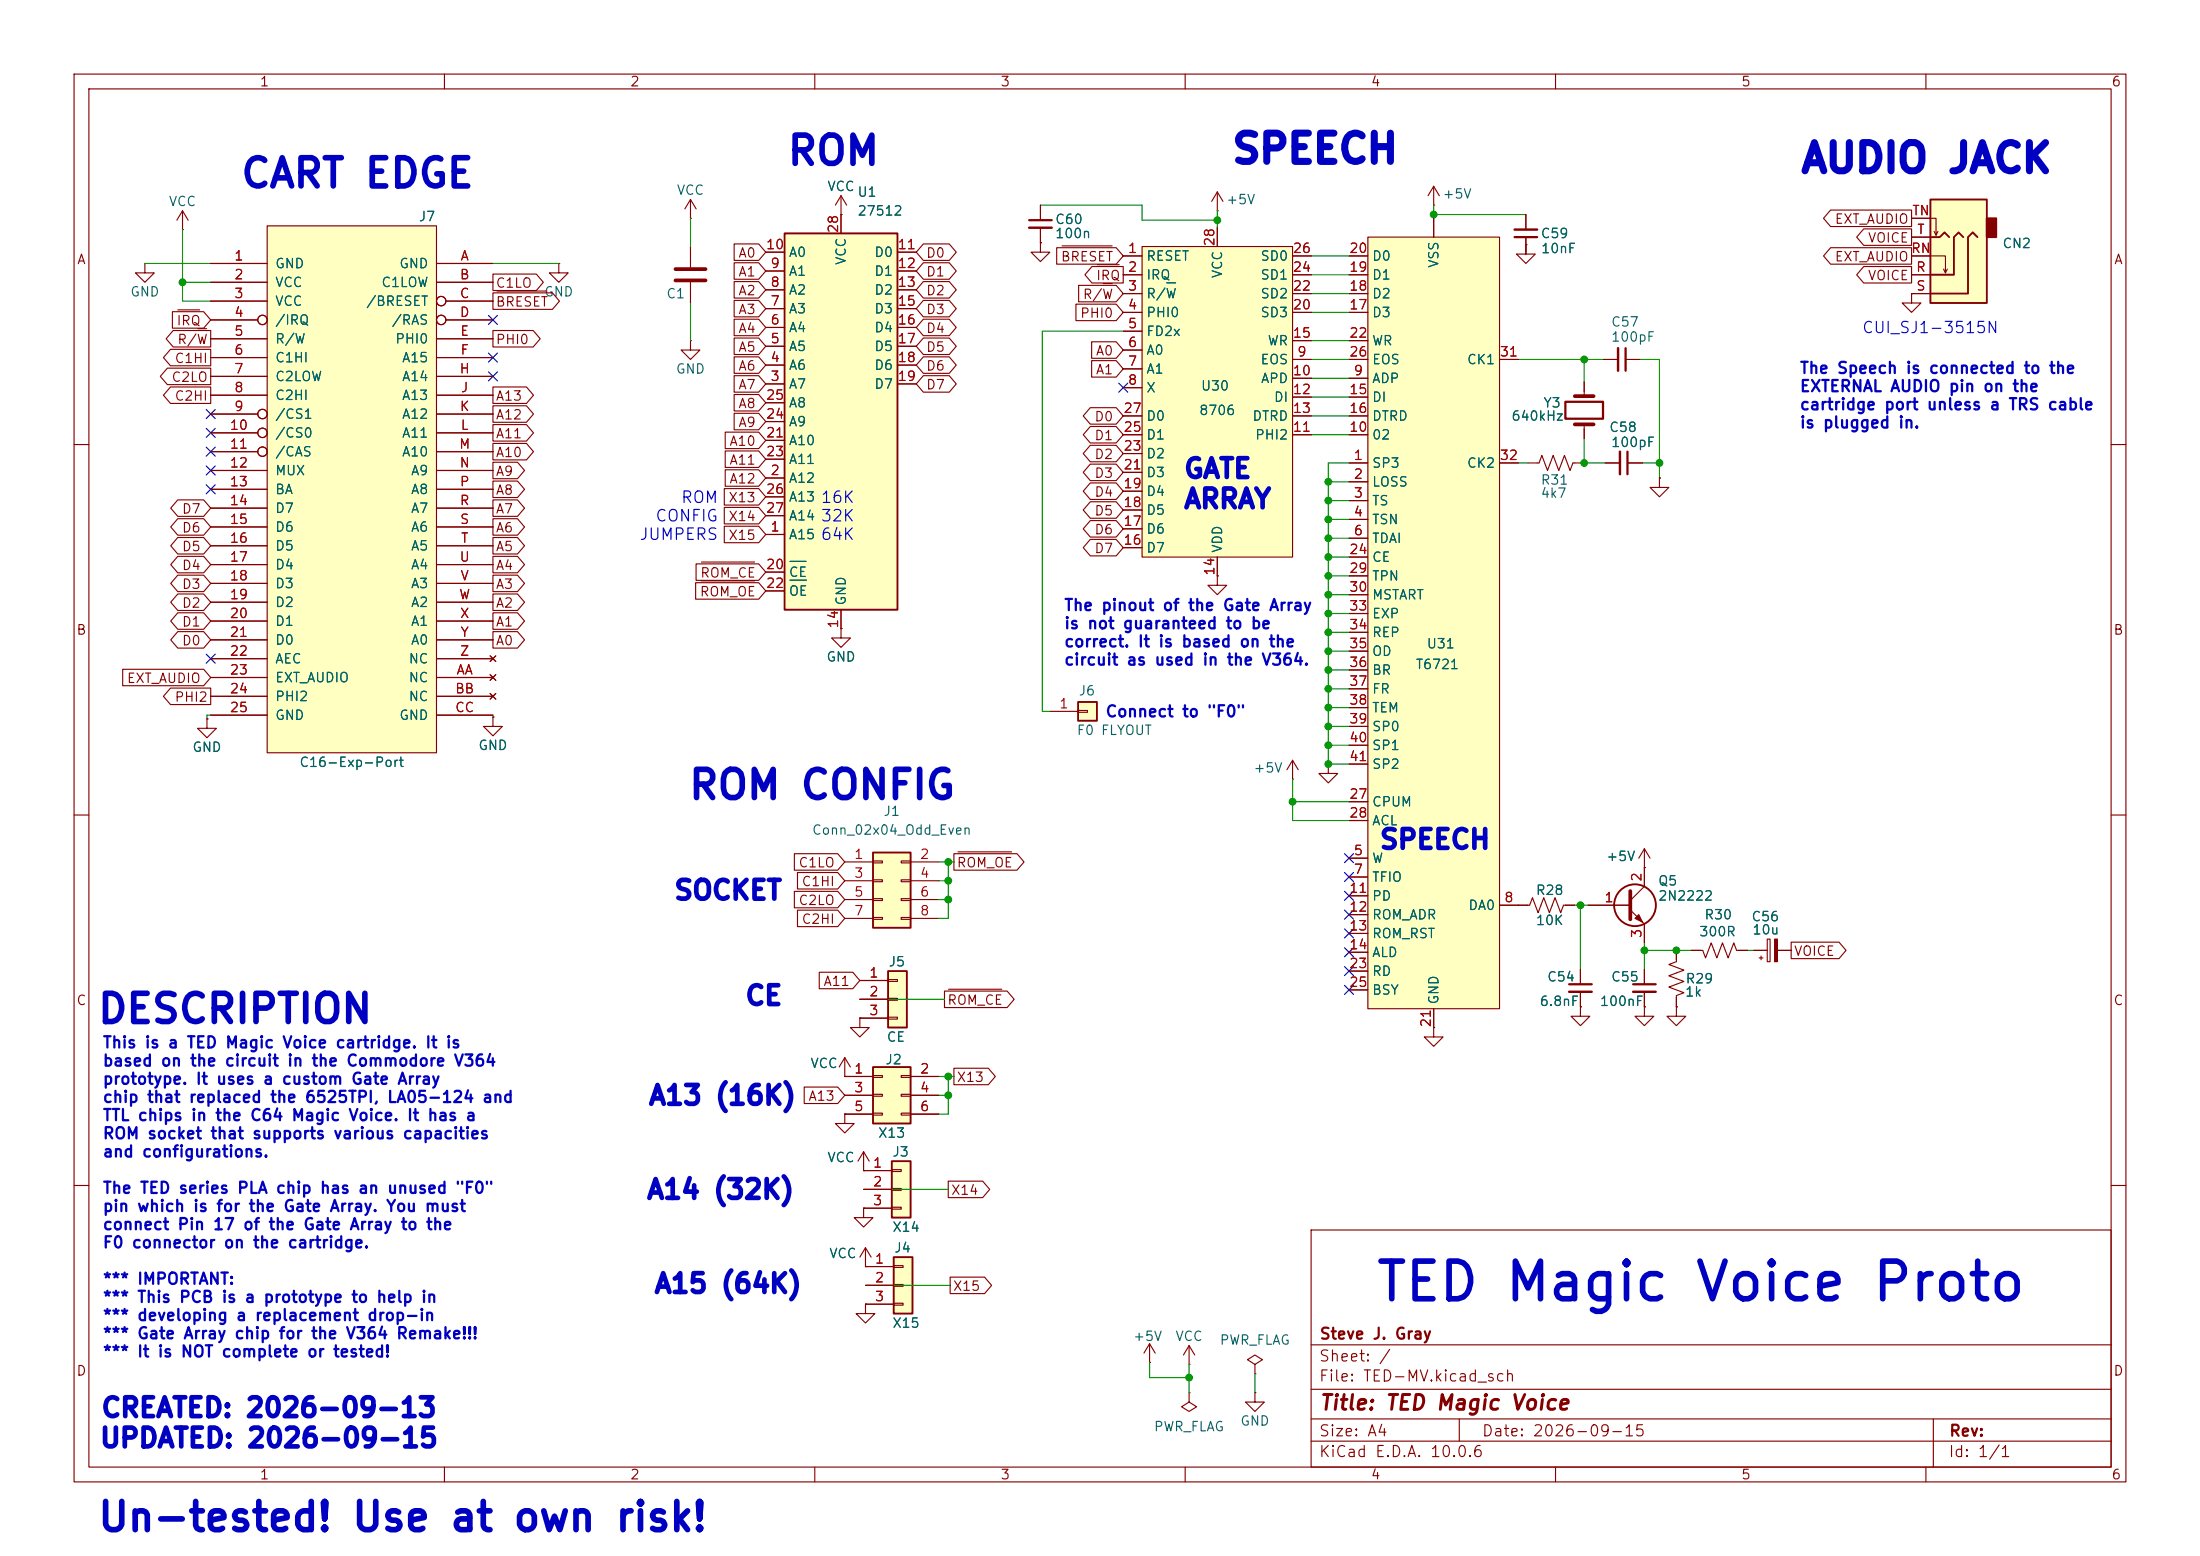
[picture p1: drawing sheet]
<svg xmlns="http://www.w3.org/2000/svg" width="297mm" height="210mm" viewBox="0 0 297 210" stroke-linecap="round" stroke-linejoin="round" font-family="sans-serif">
<g fill="none" stroke="#840000" stroke-width=".15">
<path d="M10 10h277v190h-277zM12 12h273v186h-273zM60 10v2M110 10v2M160 10v2M210 10v2M260 10v2M258.1 39.6v1.3h1.2l-1.2 1.3-1.3-1.3h1.3M258.1 39.6h.1M10 60h2M285 60h2M10 110h2"/>
<path d="M285 110h2M10 160h2M177 166h108v32h-108zM285 160h2M60 198v2M110 198v2M160 198v2M177 194.5h108M177 191.5h108M177 187.5h108M177 181.5h108M197 191.5v3"/>
<path d="M210 198v2M260 198v2M261 191.5v6.5"/>
</g>
<path d="M154.2 33.3h20.3v41.9h-20.3z" fill="#ffffc2"/>
<g fill="none" stroke="#840000" stroke-width=".15">
<path d="M151.6 34.5h2.6M151.6 37.1h2.6M151.6 39.6h2.6M154.2 33.3h20.3v41.9h-20.3zM164.3 30.7v2.6M174.5 34.5h2.5M174.5 37.1h2.5M174.5 39.6h2.5M151.6 42.2h2.6M151.6 44.7h2.6M151.6 47.2h2.6M151.6 49.8h2.6"/>
<path d="M151.6 52.3h2.6M151.6 58.7h2.6M151.6 56.1h2.6M174.5 42.2h2.5M174.5 48.5h2.5M174.5 51.1h2.5M174.5 58.7h2.5M174.5 53.6h2.5M174.5 56.1h2.5M174.5 46h2.5M151.6 73.9h2.6M151.6 71.4h2.6"/>
<path d="M151.6 68.8h2.6M151.6 66.3h2.6M151.6 63.8h2.6M151.6 61.2h2.6M164.3 75.2v2.5"/>
</g>
<path d="M157.5 38.2h1.2" fill="none" stroke="#006464" stroke-width=".15"/>
<path d="M117.9 144h5v7.6h-5z" fill="#ffffc2"/>
<path d="M117.9 144h5v7.6h-5z" fill="none" stroke="#840000" stroke-width=".25"/>
<g fill="none" stroke="#840000" stroke-width=".15">
<path d="M24.6 31h.1M24.6 28.4l-.7 1.3M24.6 28.4l.8 1.3M24.6 28.4v2.6M193.5 27.7h.1M193.5 25.1l-.7 1.3M193.5 25.1l.8 1.3M193.5 25.1v2.6M206 33v1.3h1.3l-1.3 1.3-1.3-1.3h1.3M206 33h.1M206 29v2M206 32v2"/>
<path d="M164.3 77.7v1.3h1.3l-1.3 1.3-1.2-1.3h1.2M164.3 77.7h.1M228.3 128.3h1.6l.4 1 .7-2 .8 2 .7-2 .8 2 .8-2 .3 1h1.6M236.7 128.3h1.9M237.5 129.3h.5M237.7 129v.5M238.6 126.7h.4v3.1h-.4zM240 128.3h1.8M114 150.4v1.2h1.3l-1.3 1.3-1.2-1.3h1.2M114 150.4h.1M114 145.3h.1M114 145.3h3.9"/>
<path d="M114 147.8h3.9M114 150.4h3.9M114 142.7l-.7 1.3M114 142.7l.8 1.3M114 142.7v2.6M117.9 145.2h1.2v.2h-1.2zM117.9 147.7h1.2v.3h-1.2zM117.9 150.2h1.2v.3h-1.2zM121.7 145.2h1.2v.2h-1.2zM121.7 147.7h1.2v.3h-1.2zM121.7 150.2h1.2v.3h-1.2zM122.9 145.3h3.8"/>
<path d="M122.9 147.8h3.8M122.9 150.4h3.8M155.2 183.9h.1M155.2 181.4l.8 1.2M155.2 181.4l-.8 1.2M155.2 181.4v2.5M160.5 188v1.2l1 .7-1 .6-1-.6 1-.7M160.5 188h.1M169.4 188v1.2h1.3l-1.3 1.3-1.3-1.3h1.3M169.4 188h.1M169.4 184.2l1-.7-1-.6-1 .6 1 .7v1.2M169.4 185.4h.1"/>
</g>
<path d="M204.5 32h3" fill="none" stroke="#840000" stroke-width=".3"/>
<path d="M204.5 31h3" fill="none" stroke="#840000" stroke-width=".33"/>
<path d="M239.6 126.7h.4v3.1h-.4z" fill="#840000" stroke="#840000" stroke-width=".15"/>
<path d="M119.9 131.1h2.5v7.6h-2.5z" fill="#ffffc2"/>
<path d="M119.9 131.1h2.5v7.6h-2.5z" fill="none" stroke="#840000" stroke-width=".25"/>
<path d="M206.2 62.5h1.6l.4-1 .7 2 .8-2 .7 2 .8-2 .8 2 .3-1h1.6M116.1 132.3h3.8M116.1 134.9h3.8M116.1 137.4h3.8M119.9 132.2h1.3v.3h-1.3zM119.9 134.7h1.3v.3h-1.3zM119.9 137.3h1.3v.2h-1.3z" fill="none" stroke="#840000" stroke-width=".15"/>
<path d="M184.7 32h17.7v104.1h-17.7z" fill="#ffffc2"/>
<g fill="none" stroke="#840000" stroke-width=".15">
<path d="M182.1 39.6h2.6M182.1 37.1h2.6M182.1 34.5h2.6M184.7 32h17.7v104.1h-17.7zM193.5 29.5v2.5M182.1 51.1h2.6M182.1 58.7h2.6M182.1 53.6h2.6M182.1 56.1h2.6M182.1 42.2h2.6M182.1 46h2.6M182.1 48.5h2.6"/>
<path d="M202.4 48.5h2.6M182.1 62.5h2.6M182.1 65h2.6M182.1 67.6h2.6M182.1 70.1h2.6M182.1 72.6h2.6M182.1 75.2h2.6M182.1 77.7h2.6M202.4 62.5h2.6M182.1 80.3h2.6M182.1 82.8h2.6M182.1 85.3h2.6"/>
<path d="M182.1 87.9h2.6M182.1 90.4h2.6M182.1 93h2.6M182.1 95.5h2.6M182.1 98h2.6M182.1 115.8h2.6M182.1 118.4h2.6M182.1 108.2h2.6M182.1 110.7h2.6M182.1 100.6h2.6M182.1 103.1h2.6M116.1 137.4v1.3h1.2l-1.2 1.3-1.3-1.3h1.3"/>
<path d="M116.1 137.4h.1M182.1 120.9h2.6M182.1 123.4h2.6M182.1 126h2.6M182.1 128.5h2.6M182.1 131.1h2.6M182.1 133.6h2.6M193.5 136.1v2.6M202.4 122.2h2.6"/>
</g>
<path d="M117.9 115.1h5v10.1h-5z" fill="#ffffc2"/>
<path d="M117.9 115.1h5v10.1h-5z" fill="none" stroke="#840000" stroke-width=".25"/>
<g fill="none" stroke="#840000" stroke-width=".15">
<path d="M114 116.3h3.9M114 118.9h3.9M117.9 116.2h1.2v.3h-1.2zM117.9 118.7h1.2v.3h-1.2zM121.7 116.2h1.2v.3h-1.2zM121.7 118.7h1.2v.3h-1.2zM122.9 116.3h3.8M122.9 118.9h3.8M114 121.4h3.9M114 124h3.9M117.9 121.3h1.2v.2h-1.2zM117.9 123.8h1.2v.3h-1.2z"/>
<path d="M121.7 121.3h1.2v.2h-1.2zM121.7 123.8h1.2v.3h-1.2zM122.9 121.4h3.8M122.9 124h3.8"/>
</g>
<path d="M145.5 94.7h2.6v2.6h-2.6z" fill="#ffffc2"/>
<path d="M145.5 94.7h2.6v2.6h-2.6z" fill="none" stroke="#840000" stroke-width=".25"/>
<path d="M141.7 96h3.8M145.5 95.9h1.3v.2h-1.3z" fill="none" stroke="#840000" stroke-width=".15"/>
<path d="M260.6 26.9h7.6v14h-7.6z" fill="#ffffc2"/>
<path d="M268.2 29.5h1.3v2.5h-1.3z" fill="#840000" stroke="#840000" stroke-width=".25"/>
<path d="M260.6 26.9h7.6v14h-7.6zM260.6 32h1.3l.6-.6 .6 .6M265 32l-.6-.6-.6 .6v5.1h-3.2M267 32l-.7-.6-.6 .6v7.6h-5.1" fill="none" stroke="#840000" stroke-width=".25"/>
<g fill="none" stroke="#840000" stroke-width=".15">
<path d="M258.1 34.5h4.5v2.3l.3-.5M258.1 29.5h3.3v2.3l.2-.6M258.1 37.1h2.5M258.1 39.6h2.5M258.1 32h2.5M261.1 31.2l.3 .6M262.4 36.3l.2 .5M213.9 51.6v1.9M213.9 57.3v1.9M66.5 96.8v1.2h1.3l-1.3 1.3-1.2-1.3h1.2M66.5 96.8h.1M174.5 105.2h.1"/>
<path d="M174.5 102.6l-.8 1.3M174.5 102.6l.8 1.3M174.5 102.6v2.6M179.3 103.1v1.3h1.3l-1.3 1.3-1.2-1.3h1.2M179.3 103.1h.1"/>
</g>
<path d="M212.6 53.5h2.5M212.6 57.3h2.5" fill="none" stroke="#840000" stroke-width=".51"/>
<path d="M211.3 54.2h5.1v2.3h-5.1z" fill="none" stroke="#840000" stroke-width=".3"/>
<path d="M36.1 30.5h22.8v71.1h-22.8z" fill="#ffffc2"/>
<g fill="none" stroke="#840000" stroke-width=".15">
<path d="M19.6 35.6v1.2h1.2l-1.2 1.3-1.3-1.3h1.3M19.6 35.6h.1M28.4 35.6h7.7M28.4 38.1h7.7M36.1 30.5h22.8v71.1h-22.8zM58.9 35.6h7.6M58.9 38.1h7.6M28.4 40.6h7.7M28.4 43.2h6.4M28.4 45.7h7.7M28.4 48.3h7.7M28.4 50.8h7.7"/>
<path d="M28.4 53.3h7.7M28.4 55.9h6.4M28.4 58.4h6.4M58.9 45.7h7.6M58.9 48.3h7.6M58.9 50.8h7.6M58.9 53.3h7.6M58.9 55.9h7.6M58.9 58.4h7.6M60.2 40.6h6.3M60.2 43.2h6.3M216.4 48.5h2"/>
<path d="M219.5 48.5h2M28.4 61h6.4M28.4 63.5h7.7M28.4 66h7.7M28.4 68.6h7.7M28.4 71.1h7.7M28.4 73.7h7.7M28.4 76.2h7.7M28.4 78.7h7.7M58.9 61h7.6M58.9 63.5h7.6M58.9 66h7.6"/>
<path d="M58.9 68.6h7.6M58.9 71.1h7.6M58.9 73.7h7.6M58.9 76.2h7.6M58.9 78.7h7.6M216.7 62.5h2M219.7 62.5h2M224 64.5v1.3h1.3l-1.3 1.3-1.2-1.3h1.2M224 64.5h.1M27.9 97v1.3h1.3l-1.3 1.3-1.2-1.3h1.2M27.9 97h.1M28.4 81.3h7.7"/>
<path d="M28.4 83.8h7.7M28.4 86.4h7.7M28.4 88.9h7.7M28.4 91.4h7.7M28.4 94h7.7M28.4 96.5h7.7M58.9 81.3h7.6M58.9 83.8h7.6M58.9 86.4h7.6M58.9 88.9h7.6M58.9 91.4h7.6M58.9 94h7.6"/>
<path d="M58.9 96.5h7.6M66.2 91.1l.7 .7M66.2 93.6l.7 .8M66.2 88.5l.7 .8M66.9 91.1l-.7 .7M66.9 93.6l-.7 .8M66.9 88.5l-.7 .8M116.6 163.1v1.2h1.3l-1.3 1.3-1.3-1.3h1.3M116.6 163.1h.1"/>
<circle cx="35.4" cy="43.2" r=".63"/>
<circle cx="35.4" cy="58.4" r=".63"/>
<circle cx="35.4" cy="55.9" r=".63"/>
<circle cx="59.6" cy="40.6" r=".63"/>
<circle cx="59.6" cy="43.2" r=".63"/>
<circle cx="35.4" cy="61" r=".63"/>
</g>
<path d="M219.5 47v3M219.7 61v3" fill="none" stroke="#840000" stroke-width=".3"/>
<path d="M218.4 47v3M218.7 61v3" fill="none" stroke="#840000" stroke-width=".33"/>
<path d="M120.4 156.7h2.5v7.6h-2.5z" fill="#ffffc2"/>
<path d="M120.4 156.7h2.5v7.6h-2.5z" fill="none" stroke="#840000" stroke-width=".25"/>
<path d="M93.2 29.5h.1M93.2 26.9l-.7 1.3M93.2 26.9l.8 1.3M93.2 26.9v2.6M93.2 33.3v2.8M93.2 38.1v2.8M116.6 158h3.8M120.4 157.9h1.3v.2h-1.3zM116.6 160.5h3.8M116.6 163.1h3.8M120.4 160.4h1.3v.3h-1.3zM120.4 162.9h1.3v.3h-1.3z" fill="none" stroke="#840000" stroke-width=".15"/>
<path d="M91.2 37.8h4M91.2 36.3h4" fill="none" stroke="#840000" stroke-width=".51"/>
<path d="M120.6 169.7h2.6v7.6h-2.6z" fill="#ffffc2"/>
<path d="M120.6 169.7h2.6v7.6h-2.6z" fill="none" stroke="#840000" stroke-width=".25"/>
<g fill="none" stroke="#840000" stroke-width=".15">
<path d="M140.5 32.8v1.2h1.2l-1.2 1.3-1.3-1.3h1.3M140.5 32.8h.1M140.5 27.7v2M140.5 30.7v2.1M164.3 28.4h.1M164.3 25.9l-.7 1.3M164.3 25.9l.8 1.3M164.3 25.9v2.5M93.2 46v1.2h1.3l-1.3 1.3-1.3-1.3h1.3M93.2 46h.1M113.5 84.8v1.3h1.3l-1.3 1.3-1.2-1.3h1.2M113.5 84.8h.1"/>
<path d="M205 122.2h1.5l.4-1 .7 2 .8-2 .8 2 .7-2 .8 2 .4-1h1.5M213.4 130.8v2M213.4 133.9v2M222 130.8v2M222 133.9v2M116.8 170.9h3.8M116.8 173.5h3.8M116.8 176h3.8M120.6 170.8h1.3v.3h-1.3zM120.6 173.4h1.3v.2h-1.3zM120.6 175.9h1.3v.2h-1.3z"/>
</g>
<path d="M138.9 29.7h3.1M211.8 132.8h3.1M220.5 132.8h3" fill="none" stroke="#840000" stroke-width=".3"/>
<path d="M138.9 30.7h3.1M211.8 133.9h3.1M220.5 133.9h3" fill="none" stroke="#840000" stroke-width=".33"/>
<path d="M105.9 31.5h15.3v50.8h-15.3z" fill="#ffffc2"/>
<g fill="none" stroke="#840000" stroke-width=".25">
<path d="M105.9 31.5h15.3v50.8h-15.3z"/>
<circle cx="220.7" cy="122.2" r="2.82"/>
</g>
<g fill="none" stroke="#840000" stroke-width=".15">
<path d="M28.4 35.6h7.7M28.4 38.1h7.7M58.9 35.6h7.6M58.9 38.1h7.6M66.5 39.5h8.1l.9 1.1-.9 1.2h-8.1zM66.5 37h5.9l1 1.1-1 1.1h-5.9zM67.1 39.3h6.8M75.4 35.6v1.2h1.3l-1.3 1.3-1.2-1.3h1.2M75.4 35.6h.1M99.1 38h3.3l1 1.1-1 1.1h-3.3zM99.1 35.5h3.3l1 1.1-1 1.1h-3.3zM99.1 32.9h3.3l1 1.1-1 1.1h-3.3z"/>
<path d="M103.4 39.1h2.5M103.4 36.6h2.5M103.4 34h2.5M113.5 29h.1M113.5 26.4v5.1M113.5 26.4l-.7 1.3M113.5 26.4l.8 1.3M121.2 39.1h2.5M121.2 36.6h2.5M121.2 34h2.5M124.7 32.9h3.4l1 1.1-1 1.1h-3.4l-1-1.1zM124.7 38h3.4l1 1.1-1 1.1h-3.4l-1-1.1z"/>
<path d="M124.7 35.5h3.4l1 1.1-1 1.1h-3.4l-1-1.1zM140.5 32.8h.1M140.5 27.7v2M140.5 30.7v2.1M142.7 33.4h8l.9 1.1-.9 1.2h-8zM143.4 33.2h6.7M145.6 38.5h5.1l.9 1.1-.9 1.1h-5.1zM147.4 36h4.2v2.2h-4.2l-.9-1.1zM148.1 35.7h3M148.9 38.3h1.2M151.6 37.1h2.6M151.6 34.5h2.6"/>
<path d="M151.6 39.6h2.6M164.3 30.7v2.6M174.5 37.1h2.5M174.5 34.5h2.5M174.5 39.6h2.5M182.1 37.1h2.6M182.1 34.5h2.6M182.1 39.6h2.6M193.5 29.5v2.5M206 33h.1M206 29v2M206 32v2"/>
<path d="M247.1 33.4h11v2.3h-11l-.9-1.2zM247.1 28.4h11v2.2h-11l-.9-1.1zM251.6 30.9h6.5v2.2h-6.5l-.9-1.1zM251.6 36h6.5v2.2h-6.5l-.9-1.1zM258.1 39.6h.1M258.1 37.1h2.5M258.1 34.5h2.5M258.1 39.6h2.5M258.1 32h2.5M258.1 29.5h2.5M22.6 49.7h5.8v2.2h-5.8l-1-1.1zM23 52.2h5.4v2.3h-5.4l-.9-1.2z"/>
<path d="M23 47.1h5.4v2.3h-5.4l-.9-1.1zM23.3 42.1h4.2l.9 1.1-.9 1.1h-4.2zM23.4 44.6h5v2.2h-5l-1-1.1zM24 41.8h3M26.7 44.4h1.2M28.4 40.6h7.7M28.4 43.2h6.4M28.4 45.7h7.7M28.4 48.3h7.7M28.4 50.8h7.7M28.4 53.3h7.7M28.4 55.9h6.4"/>
<path d="M28.4 58.4h6.4M58.9 45.7h7.6M58.9 48.3h7.6M58.9 50.8h7.6M58.9 53.3h7.6M58.9 55.9h7.6M58.9 58.4h7.6M60.2 40.6h6.3M60.2 43.2h6.3M66.5 59.8h4.6l.9 1.2-.9 1.1h-4.6zM66.5 44.6h5.5l.9 1.1-.9 1.1h-5.5zM66.5 52.2h4.6l.9 1.1-.9 1.2h-4.6z"/>
<path d="M66.5 57.3h4.6l.9 1.1-.9 1.1h-4.6zM66.5 54.8h4.6l.9 1.1-.9 1.1h-4.6zM97.9 58.3h4.5l1 1.1-1 1.1h-4.5zM99.1 55.8h3.3l1 1.1-1 1.1h-3.3zM99.1 45.6h3.3l1 1.1-1 1.1h-3.3zM99.1 50.7h3.3l1 1.1-1 1.1h-3.3zM99.1 48.2h3.3l1 1.1-1 1.1h-3.3zM99.1 53.2h3.3l1 1.2-1 1.1h-3.3zM99.1 43.1h3.3l1 1.1-1 1.1h-3.3zM99.1 40.5h3.3l1 1.2-1 1.1h-3.3zM103.4 51.8h2.5M103.4 49.3h2.5"/>
<path d="M103.4 46.7h2.5M103.4 44.2h2.5M103.4 41.7h2.5M103.4 59.4h2.5M103.4 56.9h2.5M103.4 54.4h2.5M121.2 51.8h2.5M121.2 49.3h2.5M121.2 46.7h2.5M121.2 44.2h2.5M121.2 41.7h2.5M124.7 40.5h3.4l1 1.2-1 1.1h-3.4l-1-1.1z"/>
<path d="M124.7 45.6h3.4l1 1.1-1 1.1h-3.4l-1-1.1zM124.7 43.1h3.4l1 1.1-1 1.1h-3.4l-1-1.1zM124.7 48.2h3.4l1 1.1-1 1.1h-3.4l-1-1.1zM124.7 50.7h3.4l1 1.1-1 1.1h-3.4l-1-1.1zM145.3 41.1h5.4l.9 1.1-.9 1.1h-5.4zM147.2 57.6h3.5l.9 1.1-.9 1.1h-3.5l-1-1.1zM147.2 55h3.5l.9 1.1-.9 1.1h-3.5l-1-1.1zM147.4 48.7h3.3l.9 1.1-.9 1.1h-3.3zM147.4 46.1h3.3l.9 1.1-.9 1.2h-3.3zM151.6 58.7h2.6M151.6 56.1h2.6M151.6 42.2h2.6"/>
<path d="M151.6 44.7h2.6M151.6 47.2h2.6M151.6 49.8h2.6M151.6 52.3h2.6M174.5 51.1h2.5M174.5 58.7h2.5M174.5 53.6h2.5M174.5 56.1h2.5M174.5 42.2h2.5M174.5 46h2.5M174.5 48.5h2.5M182.1 51.1h2.6"/>
<path d="M182.1 58.7h2.6M182.1 53.6h2.6M182.1 56.1h2.6M182.1 42.2h2.6M182.1 46h2.6M182.1 48.5h2.6M202.4 48.5h2.6M213.9 51.6v1.2M213.9 57.9v1.3M24 77.6h3.5l.9 1.1-.9 1.2h-3.5l-1-1.2zM24 67.5h3.5l.9 1.1-.9 1.1h-3.5l-1-1.1zM24 70h3.5l.9 1.1-.9 1.1h-3.5l-1-1.1z"/>
<path d="M24 72.5h3.5l.9 1.2-.9 1.1h-3.5l-1-1.1zM24 75.1h3.5l.9 1.1-.9 1.1h-3.5l-1-1.1zM28.4 61h6.4M28.4 63.5h7.7M28.4 66h7.7M28.4 68.6h7.7M28.4 71.1h7.7M28.4 73.7h7.7M28.4 76.2h7.7M28.4 78.7h7.7M58.9 61h7.6M58.9 63.5h7.6"/>
<path d="M58.9 66h7.6M58.9 68.6h7.6M58.9 71.1h7.6M58.9 73.7h7.6M58.9 76.2h7.6M58.9 78.7h7.6M66.5 67.5h3.4l.9 1.1-.9 1.1h-3.4zM66.5 64.9h3.4l.9 1.1-.9 1.2h-3.4zM66.5 70h3.4l.9 1.1-.9 1.1h-3.4zM66.5 62.4h3.4l.9 1.1-.9 1.1h-3.4zM66.5 72.5h3.4l.9 1.2-.9 1.1h-3.4zM66.5 77.6h3.4l.9 1.1-.9 1.2h-3.4z"/>
<path d="M66.5 75.1h3.4l.9 1.1-.9 1.1h-3.4zM93.9 78.6h8.5l1 1.2-1 1.1h-8.5zM94 76.1h8.4l1 1.1-1 1.1h-8.4zM94.6 78.4h7.3M94.7 75.9h7.2M97.8 71h4.6l1 1.1-1 1.1h-4.6zM97.8 68.5h4.6l1 1.1-1 1.1h-4.6zM97.8 65.9h4.6l1 1.2-1 1.1h-4.6zM97.9 60.9h4.5l1 1.1-1 1.1h-4.5zM97.9 63.4h4.5l1 1.1-1 1.1h-4.5zM103.4 72.1h2.5M103.4 64.5h2.5"/>
<path d="M103.4 77.2h2.5M103.4 79.8h2.5M103.4 62h2.5M103.4 67.1h2.5M103.4 69.6h2.5M147.2 70.3h3.5l.9 1.1-.9 1.1h-3.5l-1-1.1zM147.2 67.7h3.5l.9 1.1-.9 1.1h-3.5l-1-1.1zM147.2 72.8h3.5l.9 1.1-.9 1.1h-3.5l-1-1.1zM147.2 65.2h3.5l.9 1.1-.9 1.1h-3.5l-1-1.1zM147.2 62.6h3.5l.9 1.2-.9 1.1h-3.5l-1-1.1zM147.2 60.1h3.5l.9 1.1-.9 1.1h-3.5l-1-1.1zM151.6 73.9h2.6"/>
<path d="M151.6 71.4h2.6M151.6 68.8h2.6M151.6 66.3h2.6M151.6 63.8h2.6M151.6 61.2h2.6M164.3 77.7h.1M164.3 75.2v2.5M182.1 62.5h2.6M182.1 65h2.6M182.1 67.6h2.6M182.1 70.1h2.6M182.1 72.6h2.6"/>
<path d="M182.1 75.2h2.6M182.1 77.7h2.6M202.4 62.5h2.6M216.7 62.5h2M219.7 62.5h2M224 64.5h.1M16.6 90.3h10.9l.9 1.1-.9 1.2h-10.9zM23 92.9h5.4v2.2h-5.4l-.9-1.1zM24 85.2h3.5l.9 1.2-.9 1.1h-3.5l-1-1.1zM24 80.2h3.5l.9 1.1-.9 1.1h-3.5l-1-1.1zM24 82.7h3.5l.9 1.1-.9 1.1h-3.5l-1-1.1zM27.9 97h.1"/>
<path d="M28.4 81.3h7.7M28.4 83.8h7.7M28.4 86.4h7.7M28.4 88.9h7.7M28.4 91.4h7.7M28.4 94h7.7M28.4 96.5h7.7M58.9 81.3h7.6M58.9 83.8h7.6M58.9 86.4h7.6M58.9 88.9h7.6M58.9 91.4h7.6"/>
<path d="M58.9 94h7.6M58.9 96.5h7.6M66.2 91.1l.7 .7M66.2 93.6l.7 .8M66.2 88.5l.7 .8M66.5 82.7h3.4l.9 1.1-.9 1.1h-3.4zM66.5 80.2h3.4l.9 1.1-.9 1.1h-3.4zM66.5 85.2h3.4l.9 1.2-.9 1.1h-3.4zM66.5 96.8h.1M66.9 91.1l-.7 .7M66.9 93.6l-.7 .8M66.9 88.5l-.7 .8"/>
<path d="M113.5 84.8h.1M113.5 82.3v2.5M182.1 80.3h2.6M182.1 82.8h2.6M182.1 85.3h2.6M182.1 87.9h2.6M182.1 90.4h2.6M182.1 93h2.6M182.1 95.5h2.6M182.1 98h2.6M107.2 115.2h5.9l.9 1.1-.9 1.1h-5.9zM107.7 117.8h5.4l.9 1.1-.9 1.1h-5.4z"/>
<path d="M128.8 115.2h8.5l.9 1.1-.9 1.1h-8.5zM129.3 115h7.3M182.1 115.8h2.6M182.1 118.4h2.6M182.1 108.2h2.6M182.1 110.7h2.6M182.1 100.6h2.6M182.1 103.1h2.6M222 117.1h.1M222 114.6v5l-1.9 1.9M222 114.6l.8 1.2M222 114.6l-.8 1.2"/>
<path d="M107.2 120.3h5.9l.9 1.1-.9 1.1h-5.9zM107.7 122.8h5.4l.9 1.2-.9 1.1h-5.4zM110.6 131.2h4.5l1 1.1-1 1.1h-4.5zM116.1 137.4h.1M116.1 132.3h3.8M116.1 134.9h3.8M116.1 137.4h3.8M127.5 133.8h8.5l.9 1.1-.9 1.1h-8.5zM128.1 133.5h7.1M182.1 120.9h2.6M182.1 123.4h2.6M182.1 126h2.6"/>
<path d="M182.1 128.5h2.6M182.1 131.1h2.6M182.1 133.6h2.6M193.5 138.7v1.3h1.3l-1.3 1.2-1.2-1.2h1.2M193.5 138.7h.1M193.5 136.1v2.6M202.4 122.2h3.8M211.3 122.2h1.3M213.4 135.9v1.3h1.2l-1.2 1.2-1.3-1.2h1.3M213.4 135.9h.1M213.4 130.8v2M213.4 133.9v2"/>
<path d="M214.4 122.2h5.7M220.1 122.8l1.9 1.9v2.6M222 135.9v1.3h1.3l-1.3 1.2-1.3-1.2h1.3M222 135.9h.1M222 130.8v2M222 133.9v2M226.3 128.3v1.5l-1 .4 2 .7-2 .8 2 .8-2 .7 2 .8-1 .4v1.5M226.3 135.9v1.3h1.3l-1.3 1.2-1.3-1.2h1.3M226.3 135.9h.1M228.3 128.3h1.3M234.7 128.3h1.3M236.7 128.3h1.9"/>
<path d="M240 128.3h1.8M241.8 127.2h6.5l.9 1.1-.9 1.1h-6.5zM108.6 146.7h4.5l.9 1.1-.9 1.1h-4.5zM114 145.3h.1M114 150.4h.1M114 145.3h3.9M114 147.8h3.9M114 150.4h3.9M116.6 158h.1M116.6 155.4l-.8 1.3M116.6 155.4l.7 1.3M116.6 155.4v2.6"/>
<path d="M116.6 158h3.8M122.9 145.3h3.8M122.9 147.8h3.8M122.9 150.4h3.8M128 159.4h4.7l.9 1.1-.9 1.1h-4.7zM128.8 144.2h4.6l1 1.1-1 1.1h-4.6zM116.6 163.1h.1M116.6 160.5h3.8M116.6 163.1h3.8M116.8 170.9h.1M116.8 176v1.3h1.3l-1.3 1.3-1.2-1.3h1.2M116.8 176h.1"/>
<path d="M116.8 168.4l-.7 1.3M116.8 168.4l.8 1.3M116.8 168.4v2.5M116.8 170.9h3.8M116.8 173.5h3.8M116.8 176h3.8M128.3 172.4h4.6l1 1.1-1 1.1h-4.6zM160.5 184.2h.1M160.5 181.6l-.7 1.3M160.5 181.6l.8 1.3M160.5 181.6v2.6"/>
<circle cx="35.4" cy="43.2" r=".63"/>
<circle cx="35.4" cy="58.4" r=".63"/>
<circle cx="35.4" cy="55.9" r=".63"/>
<circle cx="59.6" cy="40.6" r=".63"/>
<circle cx="59.6" cy="43.2" r=".63"/>
<circle cx="35.4" cy="61" r=".63"/>
</g>
<path d="M157.5 38.2h1.2M106.7 75.8h2.1M106.7 78.3h2.2" fill="none" stroke="#006464" stroke-width=".15"/>
<path d="M220.1 120.3v3.8" fill="none" stroke="#840000" stroke-width=".51"/>
<path d="M220.7 124l.5-.6 .5 1.1z" fill="#840000" stroke="#840000" stroke-width=".15"/>
<g fill="none" stroke="#009600" stroke-width=".15">
<path d="M19.6 35.6h8.8M24.6 31v9.6h3.8M24.6 38.1h3.8M66.5 35.6h8.9M93.2 29.5v3.8M140.5 27.7h13.7v2h10.1M164.3 28.4v2.3M177 34.5h5.1M177 39.6h5.1M177 37.1h5.1M193.5 27.7v1.8M193.5 29h12.5"/>
<path d="M206 33v1M93.2 40.9v5.1M151.6 44.7h-10.9v51.3h1M177 42.2h5.1M177 56.1h5.1M177 58.7h5.1M177 46h5.1M177 48.5h5.1M177 53.6h5.1M177 51.1h5.1M205 48.5h11.4M213.9 59.2v3.3h2.8"/>
<path d="M213.9 48.5v3.1M221.5 48.5h2.5v16M179.3 72.6h2.8M179.3 75.2h2.8M179.3 70.1h2.8M179.3 65h2.8M179.3 77.7h2.8M179.3 67.6h2.8M182.1 62.5h-2.8v40.6h2.8M205 62.5h1.2M221.7 62.5h2.3M28.4 96.5h-.5v.5"/>
<path d="M66.5 96.5v.3M179.3 82.8h2.8M179.3 93h2.8M179.3 90.4h2.8M179.3 95.5h2.8M179.3 80.3h2.8M179.3 87.9h2.8M179.3 85.3h2.8M179.3 98h2.8M126.7 116.3h2.1M126.7 118.9h1.3M128 116.3v7.7h-1.3"/>
<path d="M174.5 105.2v5.5h7.6M174.5 108.2h7.6M179.3 100.6h2.8M116.1 134.9h11.4M126.7 121.4h1.3M212.6 122.2h1.8M213.4 122.2v8.6M222 127.3v3.5M222 128.3h6.3M236 128.3h.7M126.7 145.3h2.1M126.7 147.8h1.3"/>
<path d="M128 145.3v5.1h-1.3M116.6 160.5h11.4M116.8 173.5h11.5M155.2 183.9v2h5.3M160.5 184.2v3.8M169.4 185.4v2.6"/>
</g>
<g fill="none" stroke="#000084" stroke-width=".15">
<path d="M27.8 57.8l1.3 1.2M27.8 55.3l1.3 1.2M29.1 57.8l-1.3 1.2M29.1 55.3l-1.3 1.2M65.9 47.7l1.3 1.2M65.9 50.2l1.3 1.2M65.9 42.6l1.3 1.2M67.2 47.7l-1.3 1.2M67.2 50.2l-1.3 1.2M67.2 42.6l-1.3 1.2M151 51.7l1.2 1.2M152.2 51.7l-1.2 1.2"/>
<path d="M27.8 62.9l1.3 1.2M27.8 60.4l1.3 1.2M27.8 65.4l1.3 1.2M29.1 62.9l-1.3 1.2M29.1 60.4l-1.3 1.2M29.1 65.4l-1.3 1.2M27.8 88.3l1.3 1.2M29.1 88.3l-1.3 1.2M181.5 117.8l1.2 1.2M181.5 115.2l1.2 1.2M182.7 117.8l-1.2 1.2M182.7 115.2l-1.2 1.2"/>
<path d="M181.5 130.5l1.2 1.2M181.5 120.3l1.2 1.2M181.5 125.4l1.2 1.2M181.5 122.8l1.2 1.3M181.5 127.9l1.2 1.2M181.5 133l1.2 1.2M182.7 130.5l-1.2 1.2M182.7 120.3l-1.2 1.2M182.7 125.4l-1.2 1.2M182.7 122.8l-1.2 1.3M182.7 127.9l-1.2 1.2M182.7 133l-1.2 1.2"/>
</g>
<g fill="#009600" stroke="#009600" stroke-width=".14">
<circle cx="193.5" cy="29" r=".46"/>
<circle cx="179.3" cy="67.6" r=".46"/>
<circle cx="179.3" cy="70.1" r=".46"/>
<circle cx="179.3" cy="65" r=".46"/>
<circle cx="179.3" cy="72.6" r=".46"/>
<circle cx="213.9" cy="62.5" r=".46"/>
<circle cx="213.9" cy="48.5" r=".46"/>
<circle cx="224" cy="62.5" r=".46"/>
<circle cx="222" cy="128.3" r=".46"/>
<circle cx="226.3" cy="128.3" r=".46"/>
<circle cx="213.4" cy="122.2" r=".46"/>
<circle cx="179.3" cy="90.4" r=".46"/>
<circle cx="179.3" cy="87.9" r=".46"/>
<circle cx="179.3" cy="93" r=".46"/>
<circle cx="179.3" cy="85.3" r=".46"/>
<circle cx="179.3" cy="82.8" r=".46"/>
<circle cx="179.3" cy="80.3" r=".46"/>
<circle cx="179.3" cy="77.7" r=".46"/>
<circle cx="179.3" cy="75.2" r=".46"/>
<circle cx="179.3" cy="98" r=".46"/>
<circle cx="179.3" cy="95.5" r=".46"/>
<circle cx="179.3" cy="100.6" r=".46"/>
<circle cx="160.5" cy="185.9" r=".46"/>
<circle cx="179.3" cy="103.1" r=".46"/>
<circle cx="174.5" cy="108.2" r=".46"/>
<circle cx="128" cy="116.3" r=".46"/>
<circle cx="128" cy="121.4" r=".46"/>
<circle cx="128" cy="118.9" r=".46"/>
<circle cx="24.6" cy="38.1" r=".46"/>
<circle cx="164.3" cy="29.7" r=".46"/>
<circle cx="128" cy="145.3" r=".46"/>
<circle cx="128" cy="147.8" r=".46"/>
</g>
<text font-size="5.1" fill="#0000c2" x="185.4" y="176.8">TED Magic Voice Proto</text>
<g font-size="3.8" fill="#0000c2">
<text x="106.1" y="23.2">ROM</text>
<text x="166.1" y="22.9">SPEECH</text>
<text x="32.3" y="26.2">CART EDGE</text>
<text x="242.9" y="24.2">AUDIO JACK</text>
<text x="92.7" y="108.8">ROM CONFIG</text>
<text x="13" y="139">DESCRIPTION</text>
<text x="13" y="207.6">Un-tested! Use at own risk!</text>
</g>
<g font-size="2.5" fill="#0000c2">
<text x="159.7" y="65.1">GATE</text>
<text x="159.7" y="69.2">ARRAY</text>
<text x="186.1" y="115.2">SPEECH</text>
<text x="90.8" y="122.1">SOCKET</text>
<text x="100.5" y="136.3">CE</text>
<text x="87.4" y="149.7">A13 (16K)</text>
<text x="87.2" y="162.4">A14 (32K)</text>
<text x="88.2" y="175.1">A15 (64K)</text>
<text x="13.5" y="191.9">CREATED: 2026-09-13</text>
<text x="13.3" y="196">UPDATED: 2026-09-15</text>
</g>
<text font-size="2" fill="#840000" x="178" y="190.8">Title: TED Magic Voice</text>
<g font-size="1.5" fill="#0000c2">
<text x="251.3" y="45.4">CUI_SJ1-3515N</text>
<text x="242.9" y="50.8">The Speech is connected to the</text>
<text x="242.9" y="53.3">EXTERNAL AUDIO pin on the</text>
<text x="242.9" y="55.7">cartridge port unless a TRS cable</text>
<text x="242.9" y="58.2">is plugged in.</text>
<text x="88.4" y="70.8">CONFIG</text>
<text x="91.8" y="68.3">ROM</text>
<text x="110.7" y="68.3">16K</text>
<text x="110.7" y="70.8">32K</text>
<text x="86.2" y="73.3">JUMPERS</text>
<text x="110.7" y="73.3">64K</text>
<text x="143.6" y="82.8">The pinout of the Gate Array</text>
<text x="143.6" y="85.3">is not guaranteed to be</text>
<text x="143.6" y="87.7">correct. It is based on the</text>
<text x="143.6" y="90.2">circuit as used in the V364.</text>
<text x="149.1" y="97.2">Connect to &quot;F0&quot;</text>
<text x="13.8" y="141.8">This is a TED Magic Voice cartridge. It is</text>
<text x="13.8" y="144.3">based on the circuit in the Commodore V364</text>
<text x="13.8" y="146.7">prototype. It uses a custom Gate Array</text>
<text x="13.8" y="149.2">chip that replaced the 6525TPI, LA05-124 and</text>
<text x="13.8" y="151.7">TTL chips in the C64 Magic Voice. It has a</text>
<text x="13.8" y="154.1">ROM socket that supports various capacities</text>
<text x="13.8" y="156.6">and configurations.</text>
<text x="13.8" y="161.5">The TED series PLA chip has an unused &quot;F0&quot;</text>
<text x="13.8" y="163.9">pin which is for the Gate Array. You must</text>
<text x="13.8" y="166.4">connect Pin 17 of the Gate Array to the</text>
<text x="13.8" y="168.8">F0 connector on the cartridge.</text>
<text x="13.8" y="173.7">*** IMPORTANT:</text>
<text x="13.8" y="176.2">*** This PCB is a prototype to help in</text>
<text x="13.8" y="178.6">*** developing a replacement drop-in</text>
<text x="13.8" y="181.1">*** Gate Array chip for the V364 Remake!!!</text>
<text x="13.8" y="183.6">*** It is NOT complete or tested!</text>
</g>
<g font-size="1.5" fill="#840000">
<text x="178" y="184.1">Sheet: /</text>
<text x="178" y="181.1">Steve J. Gray</text>
<text x="178" y="186.8">File: TED-MV.kicad_sch</text>
<text x="178" y="197">KiCad E.D.A. 10.0.6</text>
<text x="178" y="194.2">Size: A4</text>
<text x="200" y="194.2">Date: 2026-09-15</text>
<text x="263" y="197">Id: 1/1</text>
<text x="263" y="194.2">Rev:</text>
</g>
<g font-size="1.3" fill="#840000">
<text x="35" y="12">1</text>
<text x="85" y="12">2</text>
<text x="135" y="12">3</text>
<text x="185" y="12">4</text>
<text x="235" y="12">5</text>
<text x="285" y="12">6</text>
<text x="10.3" y="36">A</text>
<text x="99.6" y="35.1">A0</text>
<text x="124.9" y="35.1">D0</text>
<text x="143.1" y="35.6">BRESET</text>
<text x="247.6" y="35.6">EXT_AUDIO</text>
<text x="247.6" y="30.5">EXT_AUDIO</text>
<text x="252.1" y="33.1">VOICE</text>
<text x="285.3" y="36">A</text>
<text x="66.8" y="41.7">BRESET</text>
<text x="66.8" y="39.2">C1LO</text>
<text x="99.6" y="40.2">A2</text>
<text x="99.6" y="37.6">A1</text>
<text x="124.9" y="40.2">D2</text>
<text x="124.9" y="37.6">D1</text>
<text x="146.1" y="40.7">R/W</text>
<text x="147.9" y="38.1">IRQ</text>
<text x="252.1" y="38.1">VOICE</text>
<text x="23.7" y="44.2">IRQ</text>
<text x="23.9" y="46.8">R/W</text>
<text x="66.8" y="46.8">PHI0</text>
<text x="99.6" y="47.8">A5</text>
<text x="99.6" y="45.3">A4</text>
<text x="99.6" y="42.7">A3</text>
<text x="124.9" y="42.7">D3</text>
<text x="124.9" y="47.8">D5</text>
<text x="124.9" y="45.3">D4</text>
<text x="145.7" y="43.2">PHI0</text>
<text x="23.1" y="51.9">C2LO</text>
<text x="23.5" y="49.3">C1HI</text>
<text x="99.6" y="52.9">A7</text>
<text x="99.6" y="50.3">A6</text>
<text x="124.9" y="50.3">D6</text>
<text x="124.9" y="52.9">D7</text>
<text x="147.8" y="50.8">A1</text>
<text x="147.8" y="48.3">A0</text>
<text x="23.5" y="54.4">C2HI</text>
<text x="66.8" y="54.4">A13</text>
<text x="66.8" y="59.5">A11</text>
<text x="66.8" y="56.9">A12</text>
<text x="99.6" y="58">A9</text>
<text x="99.6" y="55.4">A8</text>
<text x="147.7" y="59.7">D1</text>
<text x="147.7" y="57.2">D0</text>
<text x="66.8" y="62">A10</text>
<text x="66.8" y="64.6">A9</text>
<text x="98.4" y="60.5">A10</text>
<text x="98.4" y="63">A11</text>
<text x="98.4" y="65.6">A12</text>
<text x="147.7" y="64.8">D3</text>
<text x="147.7" y="62.3">D2</text>
<text x="24.5" y="69.6">D7</text>
<text x="66.8" y="69.6">A7</text>
<text x="66.8" y="67.1">A8</text>
<text x="98.3" y="70.7">X14</text>
<text x="98.3" y="68.1">X13</text>
<text x="147.7" y="69.9">D5</text>
<text x="147.7" y="67.3">D4</text>
<text x="24.5" y="72.2">D6</text>
<text x="24.5" y="74.7">D5</text>
<text x="24.5" y="77.3">D4</text>
<text x="66.8" y="72.2">A6</text>
<text x="66.8" y="74.7">A5</text>
<text x="66.8" y="77.3">A4</text>
<text x="98.3" y="73.2">X15</text>
<text x="147.7" y="72.4">D6</text>
<text x="147.7" y="75">D7</text>
<text x="24.5" y="82.3">D2</text>
<text x="24.5" y="79.8">D3</text>
<text x="66.8" y="82.3">A2</text>
<text x="66.8" y="79.8">A3</text>
<text x="94.4" y="80.8">ROM_OE</text>
<text x="94.4" y="78.3">ROM_CE</text>
<text x="10.2" y="86">B</text>
<text x="24.5" y="87.4">D0</text>
<text x="24.5" y="84.9">D1</text>
<text x="66.8" y="84.9">A1</text>
<text x="66.8" y="87.4">A0</text>
<text x="285.2" y="86">B</text>
<text x="17" y="92.5">EXT_AUDIO</text>
<text x="23.5" y="95">PHI2</text>
<text x="107.7" y="117.4">C1LO</text>
<text x="108.1" y="119.9">C1HI</text>
<text x="129.1" y="117.4">ROM_OE</text>
<text x="107.7" y="122.5">C2LO</text>
<text x="108.1" y="125">C2HI</text>
<text x="242.1" y="129.3">VOICE</text>
<text x="10.2" y="136">C</text>
<text x="111.1" y="133.4">A11</text>
<text x="127.8" y="135.9">ROM_CE</text>
<text x="285.2" y="136">C</text>
<text x="109" y="148.9">A13</text>
<text x="129.1" y="146.3">X13</text>
<text x="128.3" y="161.6">X14</text>
<text x="128.6" y="174.5">X15</text>
<text x="10.2" y="186">D</text>
<text x="285.2" y="186">D</text>
<text x="35" y="200">1</text>
<text x="85" y="200">2</text>
<text x="135" y="200">3</text>
<text x="185" y="200">4</text>
<text x="235" y="200">5</text>
<text x="285" y="200">6</text>
</g>
<g font-size="1.3" fill="#006464">
<text x="22.7" y="28.1">VCC</text>
<text x="91.3" y="26.6">VCC</text>
<text x="111.6" y="26.1">VCC</text>
<text x="115.7" y="26.9">U1</text>
<text x="115.7" y="29.4">27512</text>
<text x="165.5" y="27.9">+5V</text>
<text x="194.7" y="27.1">+5V</text>
<text x="56.4" y="30.2">J7</text>
<text x="106.4" y="35">A0</text>
<text x="114.5" y="35.9" transform="rotate(-90 114.5 35.9)">VCC</text>
<text x="117.9" y="35">D0</text>
<text x="142.4" y="30.6">C60</text>
<text x="142.4" y="32.5">100n</text>
<text x="154.7" y="35.5">RESET</text>
<text x="170.1" y="35.5">SD0</text>
<text x="185.1" y="35.5">D0</text>
<text x="207.9" y="32.5">C59</text>
<text x="208" y="34.5">10nF</text>
<text x="270.2" y="33.8">CN2</text>
<text x="17.5" y="40.3">GND</text>
<text x="37.1" y="36.5">GND</text>
<text x="37.1" y="39.1">VCC</text>
<text x="37.1" y="41.6">VCC</text>
<text x="49.3" y="41.6">/BRESET</text>
<text x="51.4" y="39.1">C1LOW</text>
<text x="53.8" y="36.5">GND</text>
<text x="73.4" y="40.3">GND</text>
<text x="89.9" y="40.6">C1</text>
<text x="106.4" y="40.1">A2</text>
<text x="106.4" y="37.5">A1</text>
<text x="117.9" y="37.5">D1</text>
<text x="117.9" y="40.1">D2</text>
<text x="154.7" y="38">IRQ</text>
<text x="154.7" y="40.6">R/W</text>
<text x="165.3" y="37.6" transform="rotate(-90 165.3 37.6)">VCC</text>
<text x="170.1" y="40.6">SD2</text>
<text x="170.1" y="38">SD1</text>
<text x="185.1" y="40.6">D2</text>
<text x="185.1" y="38">D1</text>
<text x="194.5" y="36.2" transform="rotate(-90 194.5 36.2)">VSS</text>
<text x="37.1" y="44.1">/IRQ</text>
<text x="37.1" y="46.7">R/W</text>
<text x="52.8" y="44.1">/RAS</text>
<text x="53.3" y="46.7">PHI0</text>
<text x="106.4" y="47.7">A5</text>
<text x="106.4" y="45.2">A4</text>
<text x="106.4" y="42.6">A3</text>
<text x="117.9" y="42.6">D3</text>
<text x="117.9" y="45.2">D4</text>
<text x="117.9" y="47.7">D5</text>
<text x="154.7" y="43.1">PHI0</text>
<text x="154.7" y="45.7">FD2x</text>
<text x="170.1" y="43.1">SD3</text>
<text x="171" y="46.9">WR</text>
<text x="185.1" y="43.1">D3</text>
<text x="185.1" y="46.9">WR</text>
<text x="217.4" y="44.4">C57</text>
<text x="217.4" y="46.4">100pF</text>
<text x="37.1" y="49.2">C1HI</text>
<text x="37.1" y="51.8">C2LOW</text>
<text x="54.2" y="49.2">A15</text>
<text x="54.2" y="51.8">A14</text>
<text x="91.2" y="50.7">GND</text>
<text x="106.4" y="52.8">A7</text>
<text x="106.4" y="50.2">A6</text>
<text x="117.9" y="50.2">D6</text>
<text x="117.9" y="52.8">D7</text>
<text x="154.7" y="48.2">A0</text>
<text x="154.7" y="50.7">A1</text>
<text x="154.7" y="53.3">X</text>
<text x="162" y="53">U30</text>
<text x="170.1" y="49.5">EOS</text>
<text x="170.1" y="52">APD</text>
<text x="185.1" y="52">ADP</text>
<text x="185.1" y="49.5">EOS</text>
<text x="198" y="49.5">CK1</text>
<text x="37.1" y="54.3">C2HI</text>
<text x="37.1" y="56.8">/CS1</text>
<text x="37.1" y="59.4">/CS0</text>
<text x="54.2" y="54.3">A13</text>
<text x="54.2" y="56.8">A12</text>
<text x="54.2" y="59.4">A11</text>
<text x="106.4" y="57.9">A9</text>
<text x="106.4" y="55.3">A8</text>
<text x="154.7" y="59.6">D1</text>
<text x="154.7" y="57.1">D0</text>
<text x="161.8" y="56.3">8706</text>
<text x="169" y="57.1">DTRD</text>
<text x="169.3" y="59.6">PHI2</text>
<text x="171.9" y="54.6">DI</text>
<text x="185.1" y="59.6">02</text>
<text x="185.1" y="54.6">DI</text>
<text x="185.1" y="57.1">DTRD</text>
<text x="203.9" y="57.1">640kHz</text>
<text x="208.3" y="55.3">Y3</text>
<text x="217.2" y="58.6">C58</text>
<text x="37.1" y="61.9">/CAS</text>
<text x="37.1" y="64.5">MUX</text>
<text x="54.2" y="61.9">A10</text>
<text x="55.4" y="64.5">A9</text>
<text x="106.4" y="65.5">A12</text>
<text x="106.4" y="60.4">A10</text>
<text x="106.4" y="62.9">A11</text>
<text x="154.7" y="64.7">D3</text>
<text x="154.7" y="62.2">D2</text>
<text x="185.1" y="63.4">SP3</text>
<text x="185.1" y="66">LOSS</text>
<text x="198" y="63.4">CK2</text>
<text x="207.9" y="65.7">R31</text>
<text x="217.4" y="60.7">100pF</text>
<text x="37.1" y="67">BA</text>
<text x="37.1" y="69.5">D7</text>
<text x="55.4" y="67">A8</text>
<text x="55.4" y="69.5">A7</text>
<text x="106.4" y="68">A13</text>
<text x="106.4" y="70.6">A14</text>
<text x="154.7" y="69.8">D5</text>
<text x="154.7" y="67.3">D4</text>
<text x="185.1" y="68.5">TS</text>
<text x="185.1" y="71.1">TSN</text>
<text x="207.9" y="67.5">4k7</text>
<text x="37.1" y="72.1">D6</text>
<text x="37.1" y="74.6">D5</text>
<text x="37.1" y="77.2">D4</text>
<text x="55.4" y="72.1">A6</text>
<text x="55.4" y="74.6">A5</text>
<text x="55.4" y="77.2">A4</text>
<text x="106.4" y="73.1">A15</text>
<text x="154.7" y="74.9">D7</text>
<text x="154.7" y="72.3">D6</text>
<text x="165.3" y="74.7" transform="rotate(-90 165.3 74.7)">VDD</text>
<text x="185.1" y="73.6">TDAI</text>
<text x="185.1" y="76.1">CE</text>
<text x="37.1" y="79.7">D3</text>
<text x="37.1" y="82.2">D2</text>
<text x="55.4" y="79.7">A3</text>
<text x="55.4" y="82.2">A2</text>
<text x="106.4" y="78.2">CE</text>
<text x="106.4" y="80.7">OE</text>
<text x="114.5" y="81.8" transform="rotate(-90 114.5 81.8)">GND</text>
<text x="185.1" y="78.7">TPN</text>
<text x="185.1" y="81.2">MSTART</text>
<text x="185.1" y="83.8">EXP</text>
<text x="37.1" y="84.8">D1</text>
<text x="37.1" y="87.3">D0</text>
<text x="37.1" y="89.9">AEC</text>
<text x="55.1" y="89.9">NC</text>
<text x="55.4" y="84.8">A1</text>
<text x="55.4" y="87.3">A0</text>
<text x="111.5" y="89.6">GND</text>
<text x="185.1" y="86.3">REP</text>
<text x="185.1" y="88.8">OD</text>
<text x="192.5" y="87.8">U31</text>
<text x="37.1" y="92.4">EXT_AUDIO</text>
<text x="37.1" y="94.9">PHI2</text>
<text x="55.1" y="92.4">NC</text>
<text x="55.1" y="94.9">NC</text>
<text x="145.5" y="94.2">J6</text>
<text x="185.1" y="91.4">BR</text>
<text x="185.1" y="93.9">FR</text>
<text x="191" y="90.6">T6721</text>
<text x="25.9" y="101.8">GND</text>
<text x="37.1" y="97.5">GND</text>
<text x="53.8" y="97.5">GND</text>
<text x="64.5" y="101.5">GND</text>
<text x="145.3" y="99.5">F0 FLYOUT</text>
<text x="185.1" y="96.5">TEM</text>
<text x="185.1" y="99">SP0</text>
<text x="185.1" y="101.5">SP1</text>
<text x="40.3" y="103.8">C16-Exp-Port</text>
<text x="169.1" y="104.6">+5V</text>
<text x="185.1" y="104.1">SP2</text>
<text x="109.5" y="113">Conn_02x04_Odd_Even</text>
<text x="119.2" y="110.4">J1</text>
<text x="185.1" y="109.2">CPUM</text>
<text x="185.1" y="111.7">ACL</text>
<text x="185.1" y="116.8">W</text>
<text x="185.1" y="119.3">TFIO</text>
<text x="216.8" y="116.5">+5V</text>
<text x="223.8" y="119.8">Q5</text>
<text x="185.1" y="121.9">PD</text>
<text x="185.1" y="124.4">ROM_ADR</text>
<text x="198.1" y="123.1">DA0</text>
<text x="207.2" y="121.1">R28</text>
<text x="207.2" y="125.2">10K</text>
<text x="223.8" y="121.9">2N2222</text>
<text x="230" y="124.4">R30</text>
<text x="236.4" y="124.7">C56</text>
<text x="119.9" y="130.8">J5</text>
<text x="185.1" y="126.9">ROM_RST</text>
<text x="185.1" y="129.5">ALD</text>
<text x="229.3" y="126.7">300R</text>
<text x="236.5" y="126.4">10u</text>
<text x="185.1" y="132">RD</text>
<text x="185.1" y="134.6">BSY</text>
<text x="194.5" y="135.7" transform="rotate(-90 194.5 135.7)">GND</text>
<text x="207.8" y="136.1">6.8nF</text>
<text x="208.8" y="132.8">C54</text>
<text x="215.9" y="136.1">100nF</text>
<text x="217.4" y="132.8">C55</text>
<text x="227.4" y="134.8">1k</text>
<text x="227.5" y="133">R29</text>
<text x="119.4" y="144">J2</text>
<text x="119.6" y="140.9">CE</text>
<text x="109.3" y="144.5">VCC</text>
<text x="118.5" y="153.9">X13</text>
<text x="111.6" y="157.2">VCC</text>
<text x="120.4" y="156.4">J3</text>
<text x="120.4" y="166.6">X14</text>
<text x="111.9" y="170.1">VCC</text>
<text x="120.6" y="169.4">J4</text>
<text x="120.4" y="179.5">X15</text>
<text x="152.9" y="181.3">+5V</text>
<text x="158.6" y="181.3">VCC</text>
<text x="164.6" y="181.8">PWR_FLAG</text>
<text x="155.7" y="193.5">PWR_FLAG</text>
<text x="167.4" y="192.7">GND</text>
</g>
<g font-size="1.3" fill="#a90000">
<text x="258.1" y="29.4">TN</text>
<text x="31.5" y="35.5">1</text>
<text x="62.1" y="35.5">A</text>
<text x="103.3" y="34">10</text>
<text x="113.5" y="31.6" transform="rotate(-90 113.5 31.6)">28</text>
<text x="121.1" y="34">11</text>
<text x="152.2" y="34.5">1</text>
<text x="164.3" y="33.3" transform="rotate(-90 164.3 33.3)">28</text>
<text x="174.4" y="34.5">26</text>
<text x="182.1" y="34.5">20</text>
<text x="257.9" y="34.5">RN</text>
<text x="258.7" y="31.9">T</text>
<text x="31.5" y="38">2</text>
<text x="31.5" y="40.6">3</text>
<text x="62" y="38">B</text>
<text x="62" y="40.6">C</text>
<text x="103.9" y="41.6">7</text>
<text x="103.9" y="39">8</text>
<text x="103.9" y="36.5">9</text>
<text x="121.1" y="36.5">12</text>
<text x="121.1" y="39">13</text>
<text x="121.1" y="41.6">15</text>
<text x="152.2" y="37">2</text>
<text x="152.2" y="39.5">3</text>
<text x="174.4" y="39.5">22</text>
<text x="174.4" y="37">24</text>
<text x="182.1" y="39.5">18</text>
<text x="182.1" y="37">19</text>
<text x="258.6" y="37">R</text>
<text x="258.6" y="39.5">S</text>
<text x="31.5" y="43.1">4</text>
<text x="31.5" y="45.6">5</text>
<text x="62" y="43.1">D</text>
<text x="62" y="45.6">E</text>
<text x="103.9" y="46.7">5</text>
<text x="103.9" y="44.1">6</text>
<text x="121.1" y="44.1">16</text>
<text x="121.1" y="46.7">17</text>
<text x="152.2" y="42.1">4</text>
<text x="152.2" y="44.6">5</text>
<text x="152.2" y="47.2">6</text>
<text x="174.4" y="45.9">15</text>
<text x="174.4" y="42.1">20</text>
<text x="182.1" y="42.1">17</text>
<text x="182.1" y="45.9">22</text>
<text x="31.5" y="48.2">6</text>
<text x="31.5" y="50.7">7</text>
<text x="31.5" y="53.3">8</text>
<text x="61.9" y="50.7">H</text>
<text x="62.1" y="48.2">F</text>
<text x="62.1" y="53.3">J</text>
<text x="103.9" y="51.7">3</text>
<text x="103.9" y="49.2">4</text>
<text x="121.1" y="49.2">18</text>
<text x="121.1" y="51.7">19</text>
<text x="152.2" y="49.7">7</text>
<text x="152.2" y="52.2">8</text>
<text x="174.4" y="51">10</text>
<text x="174.4" y="53.5">12</text>
<text x="175" y="48.4">9</text>
<text x="182.1" y="53.5">15</text>
<text x="182.1" y="48.4">26</text>
<text x="182.7" y="51">9</text>
<text x="202.4" y="48.4">31</text>
<text x="30.9" y="58.3">10</text>
<text x="31.5" y="55.8">9</text>
<text x="62" y="55.8">K</text>
<text x="62.1" y="58.3">L</text>
<text x="103.3" y="59.4">21</text>
<text x="103.3" y="56.8">24</text>
<text x="103.3" y="54.3">25</text>
<text x="151.6" y="58.6">25</text>
<text x="151.6" y="56">27</text>
<text x="174.4" y="58.6">11</text>
<text x="174.4" y="56">13</text>
<text x="182.1" y="58.6">10</text>
<text x="182.1" y="56">16</text>
<text x="30.9" y="60.9">11</text>
<text x="30.9" y="63.4">12</text>
<text x="30.9" y="66">13</text>
<text x="61.9" y="60.9">M</text>
<text x="61.9" y="63.4">N</text>
<text x="62" y="66">P</text>
<text x="103.3" y="61.9">23</text>
<text x="103.9" y="64.4">2</text>
<text x="151.6" y="63.7">21</text>
<text x="151.6" y="61.1">23</text>
<text x="182.7" y="62.4">1</text>
<text x="182.7" y="64.9">2</text>
<text x="202.4" y="62.4">32</text>
<text x="30.9" y="68.5">14</text>
<text x="30.9" y="71">15</text>
<text x="62" y="68.5">R</text>
<text x="62" y="71">S</text>
<text x="103.3" y="67">26</text>
<text x="103.3" y="69.5">27</text>
<text x="151.6" y="71.3">17</text>
<text x="151.6" y="68.7">18</text>
<text x="151.6" y="66.2">19</text>
<text x="182.7" y="67.5">3</text>
<text x="182.7" y="70">4</text>
<text x="30.9" y="73.6">16</text>
<text x="30.9" y="76.1">17</text>
<text x="61.9" y="76.1">U</text>
<text x="62.1" y="73.6">T</text>
<text x="103.3" y="77.1">20</text>
<text x="103.9" y="72.1">1</text>
<text x="151.6" y="73.8">16</text>
<text x="164.3" y="77.8" transform="rotate(-90 164.3 77.8)">14</text>
<text x="182.1" y="75.1">24</text>
<text x="182.1" y="77.6">29</text>
<text x="182.7" y="72.6">6</text>
<text x="30.9" y="78.7">18</text>
<text x="30.9" y="81.2">19</text>
<text x="30.9" y="83.7">20</text>
<text x="61.9" y="81.2">W</text>
<text x="62" y="83.7">X</text>
<text x="62.1" y="78.7">V</text>
<text x="103.3" y="79.7">22</text>
<text x="182.1" y="80.2">30</text>
<text x="182.1" y="82.7">33</text>
<text x="30.9" y="86.3">21</text>
<text x="30.9" y="88.8">22</text>
<text x="62" y="88.8">Z</text>
<text x="62.1" y="86.3">Y</text>
<text x="113.5" y="84.9" transform="rotate(-90 113.5 84.9)">14</text>
<text x="182.1" y="85.3">34</text>
<text x="182.1" y="87.8">35</text>
<text x="30.9" y="91.4">23</text>
<text x="30.9" y="93.9">24</text>
<text x="61.3" y="93.9">BB</text>
<text x="61.5" y="91.4">AA</text>
<text x="142.9" y="95.9">1</text>
<text x="182.1" y="90.3">36</text>
<text x="182.1" y="92.9">37</text>
<text x="182.1" y="95.4">38</text>
<text x="30.9" y="96.4">25</text>
<text x="61.3" y="96.4">CC</text>
<text x="182.1" y="98">39</text>
<text x="182.1" y="100.5">40</text>
<text x="182.1" y="103">41</text>
<text x="182.1" y="108.1">27</text>
<text x="182.1" y="110.7">28</text>
<text x="115.2" y="116.2">1</text>
<text x="115.2" y="118.8">3</text>
<text x="124.1" y="116.2">2</text>
<text x="124.1" y="118.8">4</text>
<text x="182.7" y="115.7">5</text>
<text x="182.7" y="118.3">7</text>
<text x="221.9" y="119.1" transform="rotate(-90 221.9 119.1)">2</text>
<text x="115.2" y="121.3">5</text>
<text x="115.2" y="123.9">7</text>
<text x="124.1" y="121.3">6</text>
<text x="124.1" y="123.9">8</text>
<text x="182.1" y="120.8">11</text>
<text x="182.1" y="123.4">12</text>
<text x="182.1" y="125.9">13</text>
<text x="203" y="122.1">8</text>
<text x="216.5" y="122.1">1</text>
<text x="182.1" y="128.4">14</text>
<text x="182.1" y="131">23</text>
<text x="221.9" y="126.7" transform="rotate(-90 221.9 126.7)">3</text>
<text x="117.3" y="132.2">1</text>
<text x="117.3" y="134.8">2</text>
<text x="117.3" y="137.3">3</text>
<text x="182.1" y="133.5">25</text>
<text x="193.5" y="138.8" transform="rotate(-90 193.5 138.8)">21</text>
<text x="115.2" y="145.2">1</text>
<text x="115.2" y="147.7">3</text>
<text x="124.1" y="145.2">2</text>
<text x="124.1" y="147.7">4</text>
<text x="115.2" y="150.3">5</text>
<text x="124.1" y="150.3">6</text>
<text x="117.8" y="157.9">1</text>
<text x="117.8" y="160.4">2</text>
<text x="117.8" y="163">3</text>
<text x="118" y="170.9">1</text>
<text x="118" y="173.4">2</text>
<text x="118" y="175.9">3</text>
</g>
</svg>
